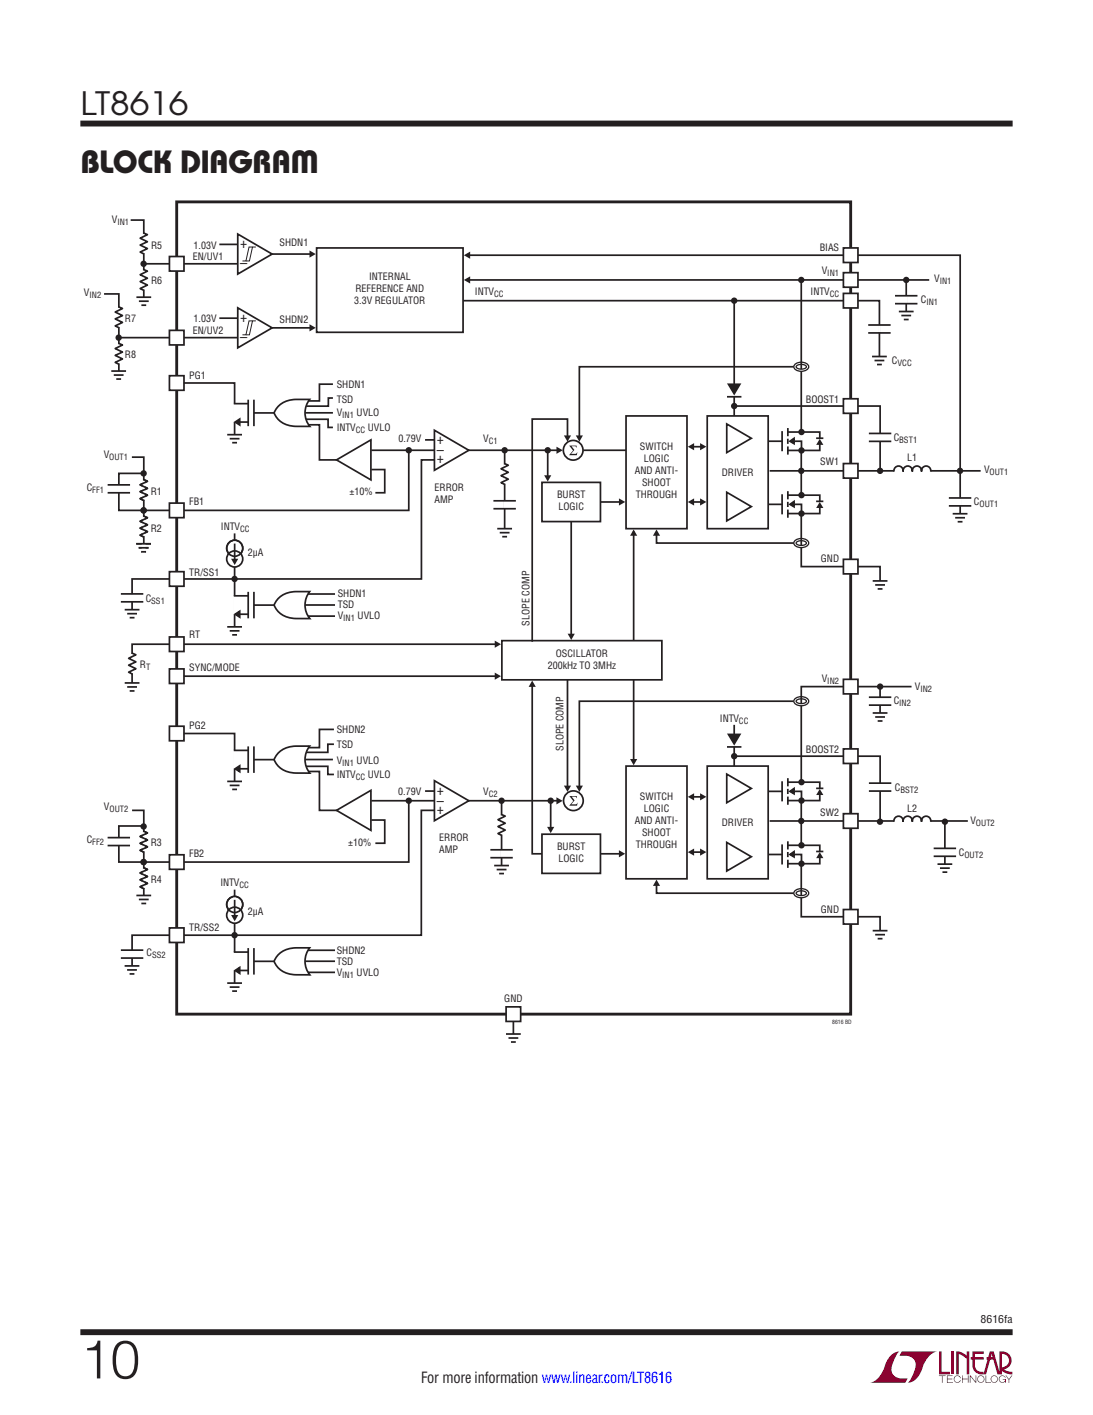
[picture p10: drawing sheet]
<svg xmlns="http://www.w3.org/2000/svg" width="216mm" height="279mm" viewBox="0 0 216 279" stroke-linecap="round" stroke-linejoin="round" font-family="sans-serif">
<g fill="#900126">
<path d="M185.5 266.8h.5v4.1h1.6v.5h-2.1z"/>
<path d="M176.2 267.4l.5-.3 1-.2a5.1 5.1 0 0 0-1.5 4 2.58 2.58 0 0 0 3.1 1.3l-.5 .8h-6.9a4.9 4.9 0 0 0 3-3.8l.4-.7z"/>
<path d="M178.1 266.9h7a4.9 4.9 0 0 0-3.1 3.7 3.2 3.2 0 0 1-2.7 2.4 5.1 5.1 0 0 0 1.5-4.1 2.58 2.58 0 0 0-3.1-1.2z"/>
<path d="M188 266.8h.5v4.6h-.5z"/>
<path d="M188.9 266.8l1 .2 1.1 .7v-.9h.5v4.6h-.5v-3.1l-1.6-.9v4h-.5z"/>
<path d="M185.5 271.6h1.3v.1h-.6v1.3h-.1v-1.3h-.6z"/>
<path d="M187 271.6h1.2v.1h-1v.5h.9v.2h-.9v.5h1v.1h-1.2z"/>
<path d="M190 271.6h.2v.6h1v-.6h.1v1.4h-.1v-.6h-1v.6h-.2z"/>
<path d="M191.6 271.6h.1l1 1.2v-1.2h.1v1.4l-1.1-1.2v1.2h-.1z"/>
<path d="M194.7 271.6h.1v1.3h.9v.1h-1z"/>
<path d="M198.6 271.6h.2l.5 .7 .5-.7h.2l-.6 .8v.6h-.2v-.6z"/>
<path d="M192.1 266.8h2.2v.5h-1.7v.7h1.7v.5h-1.7v1.1a1.32 1.32 0 0 0 1.7 1.3v.5l1.2-4.6h.8l1.1 4.1v-4.1a1.84 1.84 0 0 1 2.4 1.4 1.84 1.84 0 0 1-1.5 2.2l.8 .4 .9 .1v.5l-1.2-.2-1-.6v-.6a1.34 1.34 0 0 0 1.5-1.2 1.34 1.34 0 0 0-1.4-1.5v4.1h-.9l-.8-2.9h-1.3v-.5h1.2l-.2-.7-1.1 4.1a2.06 2.06 0 0 1-2.7-1.3v-1.6h-.4v-.5h.4z"/>
<path d="M193.2 271.8a.72 .72 0 0 1 1.2 .1 .72 .72 0 0 1-.4 1.1 .72 .72 0 0 1-1-.7h.2a.59 .59 0 0 0 .8 .5 .59 .59 0 0 0 .2-.9 .59 .59 0 0 0-1 .2v.2h-.2z"/>
<path d="M195.9 271.8a.72 .72 0 0 1 1.1 .1 .72 .72 0 0 1-.4 1.1 .72 .72 0 0 1-.9-.7h.1a.59 .59 0 0 0 .8 .5 .59 .59 0 0 0 .2-.9 .59 .59 0 0 0-.9 .2l-.1 .2h-.1z"/>
<path d="M197.5 271.8a.72 .72 0 0 1 1.2 .2h-.2a.59 .59 0 0 0-.9-.1 .59 .59 0 0 0 .1 .9 .59 .59 0 0 0 .9-.4h-.5v-.1h.6v.7h-.1v-.3a.73 .73 0 0 1-1.1 .2 .73 .73 0 0 1 0-1.1z"/>
<path d="M188.6 271.8a.71 .71 0 0 1 1.2 .3h-.1a.59 .59 0 0 0-.9-.3 .59 .59 0 0 0-.1 1 .59 .59 0 0 0 1-.3h.1a.73 .73 0 0 1-1.1 .4 .73 .73 0 0 1-.1-1.1z"/>
</g>
<path d="M15.9 24.4h184.1M15.9 263h184.1" fill="none" stroke="#231f20" stroke-width="1.2" stroke-linecap="butt"/>
<path d="M73.3 88.9h37.1M80.7 88.9v11.9h-57.2v-7.3h4.9M46.2 114.3h-20.1v6.1M105.1 135.1v33.5h17.6M180.1 135.6h-21.8v45.4h15.5v2.8M80.7 158.1v12.1h-57.2v-7.1h4.9M145.2 149.3h28.7v12.8M152 162.1h39.2" fill="none" stroke="#231f20" stroke-width=".34"/>
<path d="M34.9 39.9h133.1v160.3h-133.1z" fill="none" stroke="#231f20" stroke-width=".56"/>
<g fill="#231f20">
<circle cx="46.3" cy="114.3" r=".63"/>
<circle cx="28.4" cy="100.8" r=".63"/>
</g>
<g fill="none" stroke="#231f20" stroke-width=".34">
<path d="M25.8 43.5h2.6v15.2M28.4 52.1h18.6M91.5 59.4h82.2v10.9M92.5 55.3h91M92.5 50.4h97.2v51M158.3 55.3v56.6h15.5v2.8M99.7 88.7v15.7M145.2 80.2h28.7v12.8M152 93h41.7M99.1 158.1v12.8M85.8 160h-2.6v24.7h-57.1v6M23.9 187.6h4.4"/>
<path d="M23.9 189.2h4.4M24.6 190.7h2.9M25.1 191.5h1.9M25.6 192.3h1"/>
</g>
<path d="M26.1 190.7v1.8" fill="none" stroke="#fff" stroke-width=".78" stroke-linecap="butt"/>
<path d="M26.1 187.6v1.6" fill="none" stroke="#fff" stroke-width=".56"/>
<circle cx="28.4" cy="52.1" r=".63" fill="#231f20"/>
<path d="M28.4 58.7v1.8M46.3 85.8v1.8M28.4 107.4v1.8M26.1 120.4v1.8M26.1 134.9v1.7M46.3 123.8v1.8M46.3 154.3v1.8" fill="none" stroke="#fff" stroke-width=".78" stroke-linecap="butt"/>
<g fill="none" stroke="#231f20" stroke-width=".34">
<path d="M20.6 58h2.9v15.3M26.9 58.7h3M27.4 59.5h2M23.4 66.7h23.6M27.9 60.3h1M44.9 85.8h2.9M45.4 86.6h1.9M45.9 87.4h.9M26.9 107.4h2.9M27.4 108.2h1.9M27.9 109h.9M24.6 120.4h3"/>
<path d="M24.6 134.9h3M25.1 121.2h2M25.1 135.6h2M25.6 122h1M25.6 136.4h1M44.9 123.8h2.9M45.4 124.6h1.9M45.9 125.4h.9M98.2 127.2h-72.1v7.7M44.9 154.3h2.9M45.4 155.1h1.9M45.9 155.9h.9"/>
</g>
<path d="M55.2 118a4.8 4.8 0 0 1 3.3-1.2h2.7a4.3 4.3 0 0 0 0 5.3 8.8 8.8 0 0 1-5.6-.8 3.9 3.9 0 0 1-1.5-1.8z" fill="#fff"/>
<path d="M55.2 118a4.8 4.8 0 0 1 3.3-1.2h2.7a4.3 4.3 0 0 0 0 5.3 8.8 8.8 0 0 1-5.6-.8 3.9 3.9 0 0 1-1.5-1.8z" fill="none" stroke="#231f20" stroke-width=".34"/>
<path d="M55.2 80.1a4.8 4.8 0 0 1 3.3-1.2h2.7a4.3 4.3 0 0 0 0 5.3 8.8 8.8 0 0 1-5.6-.8 3.9 3.9 0 0 1-1.5-1.9z" fill="#fff"/>
<path d="M55.2 80.1a4.8 4.8 0 0 1 3.3-1.2h2.7a4.3 4.3 0 0 0 0 5.3 8.8 8.8 0 0 1-5.6-.8 3.9 3.9 0 0 1-1.5-1.9z" fill="none" stroke="#231f20" stroke-width=".34"/>
<path d="M33.5 112.9h2.8v2.9h-2.8z" fill="#fff"/>
<path d="M33.5 112.9h2.8v2.9h-2.8z" fill="none" stroke="#231f20" stroke-width=".34"/>
<path d="M33.5 125.8h2.8v2.8h-2.8z" fill="#fff"/>
<path d="M33.5 125.8h2.8v2.8h-2.8z" fill="none" stroke="#231f20" stroke-width=".34"/>
<path d="M33.5 132.1h2.8v2.9h-2.8z" fill="#fff"/>
<path d="M33.5 132.1h2.8v2.9h-2.8z" fill="none" stroke="#231f20" stroke-width=".34"/>
<path d="M33.5 99.3h2.8v2.9h-2.8z" fill="#fff"/>
<path d="M33.5 99.3h2.8v2.9h-2.8z" fill="none" stroke="#231f20" stroke-width=".34"/>
<path d="M33.5 74.2h2.8v2.9h-2.8z" fill="#fff"/>
<path d="M33.5 74.2h2.8v2.9h-2.8z" fill="none" stroke="#231f20" stroke-width=".34"/>
<path d="M33.5 65.2h2.8v2.9h-2.8z" fill="#fff"/>
<path d="M33.5 65.2h2.8v2.9h-2.8z" fill="none" stroke="#231f20" stroke-width=".34"/>
<path d="M33.5 50.6h2.8v2.9h-2.8z" fill="#fff"/>
<path d="M33.5 50.6h2.8v2.9h-2.8z" fill="none" stroke="#231f20" stroke-width=".34"/>
<path d="M166.6 49h2.9v2.8h-2.9z" fill="#fff"/>
<path d="M166.6 49h2.9v2.8h-2.9z" fill="none" stroke="#231f20" stroke-width=".34"/>
<path d="M166.6 53.8h2.9v2.9h-2.9z" fill="#fff"/>
<path d="M166.6 53.8h2.9v2.9h-2.9z" fill="none" stroke="#231f20" stroke-width=".34"/>
<path d="M166.6 57.9h2.9v2.9h-2.9z" fill="#fff"/>
<path d="M166.6 57.9h2.9v2.9h-2.9z" fill="none" stroke="#231f20" stroke-width=".34"/>
<path d="M166.6 78.7h2.9v2.9h-2.9z" fill="#fff"/>
<path d="M166.6 78.7h2.9v2.9h-2.9z" fill="none" stroke="#231f20" stroke-width=".34"/>
<path d="M166.6 91.5h2.9v2.9h-2.9z" fill="#fff"/>
<path d="M166.6 91.5h2.9v2.9h-2.9z" fill="none" stroke="#231f20" stroke-width=".34"/>
<path d="M166.6 110.4h2.9v2.9h-2.9z" fill="#fff"/>
<path d="M166.6 110.4h2.9v2.9h-2.9z" fill="none" stroke="#231f20" stroke-width=".34"/>
<path d="M166.6 134.1h2.9v2.9h-2.9z" fill="#fff"/>
<path d="M166.6 134.1h2.9v2.9h-2.9z" fill="none" stroke="#231f20" stroke-width=".34"/>
<path d="M166.6 160.7h2.9v2.8h-2.9z" fill="#fff"/>
<path d="M166.6 160.7h2.9v2.8h-2.9z" fill="none" stroke="#231f20" stroke-width=".34"/>
<path d="M33.5 143.4h2.8v2.9h-2.8z" fill="#fff"/>
<path d="M33.5 143.4h2.8v2.9h-2.8z" fill="none" stroke="#231f20" stroke-width=".34"/>
<path d="M33.5 168.8h2.8v2.9h-2.8z" fill="#fff"/>
<path d="M33.5 168.8h2.8v2.9h-2.8z" fill="none" stroke="#231f20" stroke-width=".34"/>
<path d="M33.5 183.2h2.8v2.9h-2.8z" fill="#fff"/>
<path d="M33.5 183.2h2.8v2.9h-2.8z" fill="none" stroke="#231f20" stroke-width=".34"/>
<path d="M100 198.8h2.8v2.9h-2.8z" fill="#fff"/>
<path d="M100 198.8h2.8v2.9h-2.8zM99.9 204.2h3M100.4 205h2M100.9 205.8h1" fill="none" stroke="#231f20" stroke-width=".34"/>
<path d="M101.4 204.2v1.8" fill="none" stroke="#fff" stroke-width=".78" stroke-linecap="butt"/>
<path d="M166.6 147.9h2.9v2.9h-2.9z" fill="#fff"/>
<path d="M166.6 147.9h2.9v2.9h-2.9z" fill="none" stroke="#231f20" stroke-width=".34"/>
<path d="M166.6 179.6h2.9v2.9h-2.9z" fill="#fff"/>
<path d="M28.3 53.2l.8 .3-1.4 .7 1.4 .7-1.4 .7 1.4 .7-1.4 .7 .8 .4M28.3 46l.8 .3-1.4 .7 1.4 .7-1.4 .7 1.4 .7-1.4 .7 .8 .4M26.1 90.3h2.3v17.1M28.3 94.7l.8 .3-1.4 .7 1.4 .7-1.4 .7 1.4 .7-1.4 .7 .8 .3M28.3 101.9l.8 .3-1.4 .7 1.4 .7-1.4 .7 1.4 .7-1.4 .7 .8 .4M26 128.9l.8 .4-1.4 .7 1.4 .7-1.4 .6 1.4 .7-1.4 .7 .8 .4M166.6 179.6h2.9v2.9h-2.9z" fill="none" stroke="#231f20" stroke-width=".34"/>
<path d="M28.4 46.2v3.8M28.4 53.4v3.8M28.4 94.8v3.9M28.4 102v3.9M26.1 129.1v3.9" fill="none" stroke="#fff" stroke-width=".56"/>
<g fill="#231f20">
<circle cx="28.4" cy="100.8" r=".63"/>
<circle cx="28.4" cy="93.5" r=".63"/>
</g>
<path d="M28.4 107.4v1.8" fill="none" stroke="#fff" stroke-width=".78" stroke-linecap="butt"/>
<path d="M28.3 94.7l.8 .3-1.4 .7 1.4 .7-1.4 .7 1.4 .7-1.4 .7 .8 .3M26.9 107.4h2.9M27.4 108.2h1.9M27.9 109h.9M28.3 101.9l.8 .3-1.4 .7 1.4 .7-1.4 .7 1.4 .7-1.4 .7 .8 .4" fill="none" stroke="#231f20" stroke-width=".34"/>
<path d="M28.4 94.8v3.9M28.4 102v3.9" fill="none" stroke="#fff" stroke-width=".56"/>
<circle cx="28.4" cy="170.2" r=".63" fill="#231f20"/>
<path d="M28.4 176.8v1.8" fill="none" stroke="#fff" stroke-width=".78" stroke-linecap="butt"/>
<path d="M26.1 160h2.3v16.8M26.9 176.8h3M27.4 177.6h2M27.9 178.4h1M28.3 171.3l.8 .4-1.4 .7 1.4 .7-1.4 .6 1.4 .7-1.4 .7 .8 .4M28.3 164.1l.8 .4-1.4 .7 1.4 .7-1.4 .6 1.4 .7-1.4 .7 .8 .4" fill="none" stroke="#231f20" stroke-width=".34"/>
<path d="M28.4 164.3v3.8M28.4 171.5v3.8" fill="none" stroke="#fff" stroke-width=".56"/>
<g fill="#231f20">
<circle cx="28.4" cy="170.2" r=".63"/>
<circle cx="28.4" cy="163.2" r=".63"/>
</g>
<path d="M23.5 60.7v3.9M23.5 67.9v3.9M99.7 91.7v3.8M28.4 164.3v3.8M28.4 171.5v3.8M99.1 161v3.8" fill="none" stroke="#fff" stroke-width=".56"/>
<path d="M23.4 67.8l.8 .3-1.4 .7 1.4 .7-1.4 .7 1.4 .7-1.4 .7 .7 .3M23.4 60.6l.8 .3-1.4 .7 1.4 .7-1.4 .7 1.4 .7-1.4 .7 .7 .3M99.6 91.5l.8 .4-1.4 .7 1.4 .7-1.4 .6 1.4 .7-1.4 .7 .8 .4M28.3 171.3l.8 .4-1.4 .7 1.4 .7-1.4 .6 1.4 .7-1.4 .7 .8 .4M28.3 164.1l.8 .4-1.4 .7 1.4 .7-1.4 .6 1.4 .7-1.4 .7 .8 .4M99 160.8l.8 .3-1.4 .8 1.4 .6-1.4 .7 1.4 .7-1.4 .7 .7 .4" fill="none" stroke="#231f20" stroke-width=".34"/>
<circle cx="23.4" cy="66.7" r=".63" fill="#231f20"/>
<path d="M23.4 73.3v1.8" fill="none" stroke="#fff" stroke-width=".78" stroke-linecap="butt"/>
<path d="M22 73.3h2.9M22.5 74.1h1.9M23 74.8h.9M23.9 117.3h4.4M23.9 118.8h4.4" fill="none" stroke="#231f20" stroke-width=".34"/>
<path d="M26.1 117.3v1.5" fill="none" stroke="#fff" stroke-width=".56"/>
<path d="M47 46.2l6.8 4-6.8 3.9z" fill="#fff"/>
<path d="M47 46.2l6.8 4-6.8 3.9z" fill="none" stroke="#231f20" stroke-width=".34"/>
<path d="M47 60.8l6.8 3.9-6.8 4z" fill="#fff"/>
<path d="M47 60.8l6.8 3.9-6.8 4z" fill="none" stroke="#231f20" stroke-width=".34"/>
<path d="M66.5 90.8l6.8-3.9v7.9z" fill="#fff"/>
<path d="M66.5 90.8l6.8-3.9v7.9z" fill="none" stroke="#231f20" stroke-width=".34"/>
<path d="M85.8 85l6.8 3.9-6.8 4z" fill="#fff"/>
<path d="M43.3 48.3h3.7M53.6 50.2h7.9M43.3 62.8h3.7M85.8 85l6.8 3.9-6.8 4z" fill="none" stroke="#231f20" stroke-width=".34"/>
<g fill="#231f20">
<path d="M61.1 49.5l1.3 .7-1.3 .7z"/>
<path d="M61.1 64l1.3 .7-1.3 .7z"/>
<path d="M91.6 55.3l1.3-.7v1.4z"/>
<path d="M91.6 50.4l1.3-.7v1.4z"/>
</g>
<path d="M53.6 64.7h7.9" fill="none" stroke="#231f20" stroke-width=".34"/>
<g fill="#231f20">
<circle cx="80.7" cy="88.9" r=".63"/>
<circle cx="80.7" cy="158.1" r=".63"/>
<circle cx="99.1" cy="158.1" r=".63"/>
<circle cx="108.8" cy="158.1" r=".63"/>
<circle cx="99.7" cy="88.9" r=".63"/>
<circle cx="108.2" cy="88.9" r=".63"/>
</g>
<path d="M62.5 49h29v16.6h-29z" fill="#fff"/>
<path d="M62.5 49h29v16.6h-29z" fill="none" stroke="#231f20" stroke-width=".34"/>
<g fill="#231f20">
<circle cx="145" cy="59.4" r=".63"/>
<circle cx="158.3" cy="55.3" r=".63"/>
<circle cx="179" cy="55.3" r=".63"/>
<circle cx="189.6" cy="93" r=".63"/>
<circle cx="173.8" cy="93" r=".63"/>
<circle cx="158.3" cy="93" r=".63"/>
</g>
<path d="M173.7 70.4v1.8M179 61.5v1.8M99.7 104.4v1.8M173.8 114.7v1.8M189.7 101.5v1.7" fill="none" stroke="#fff" stroke-width=".78" stroke-linecap="butt"/>
<g fill="none" stroke="#231f20" stroke-width=".34">
<path d="M176.8 58.4h4.4M176.8 60h4.4M179 55.4v6.1M171.5 64.2h4.4M171.5 65.7h4.4M172.3 70.4h2.9M172.7 71.2h2M173.2 72h1M177.5 61.5h3M178 62.3h2M178.5 63.1h1M97.5 98.9h4.4"/>
<path d="M171.6 85.6h4.5M171.6 87.1h4.5M176.6 93.1a.93 .93 0 0 1 .9-1.1 .93 .93 0 0 1 .9 1.1 .92 .92 0 0 1 .9-1.1 .92 .92 0 0 1 .9 1.1 .92 .92 0 0 1 .9-1.1 .92 .92 0 0 1 .9 1.1 .93 .93 0 0 1 .9-1.1 .93 .93 0 0 1 1 1.1M187.4 98.3h4.5M187.4 99.9h4.5M97.5 100.5h4.4M98.2 104.4h2.9M98.7 105.2h2M99.2 106h1M172.4 114.7h2.9M172.9 115.5h1.9M173.4 116.3h.9"/>
<path d="M188.2 101.4h2.9M188.7 102.2h1.9M189.2 103h.9M176.6 162.2a.93 .93 0 0 1 .9-1 .93 .93 0 0 1 .9 1 .92 .92 0 0 1 .9-1 .92 .92 0 0 1 .9 1 .92 .92 0 0 1 .9-1 .92 .92 0 0 1 .9 1 .93 .93 0 0 1 .9-1 .93 .93 0 0 1 1 1"/>
</g>
<path d="M179 58.4v1.6M173.7 64.2v1.5M99.7 98.9v1.5M173.9 85.6v1.5M176.6 93h7.2M189.7 98.4v1.5M176.6 162.1h7.2" fill="none" stroke="#fff" stroke-width=".56"/>
<circle cx="145" cy="80.2" r=".63" fill="#231f20"/>
<path d="M139.7 82.1h12v22.3h-12z" fill="#fff"/>
<path d="M139.7 82.1h12v22.3h-12z" fill="none" stroke="#231f20" stroke-width=".34"/>
<path d="M143.6 83.7l4.8 2.8-4.8 2.9z" fill="#fff"/>
<path d="M143.6 83.7l4.8 2.8-4.8 2.9z" fill="none" stroke="#231f20" stroke-width=".34"/>
<path d="M143.6 97.2l4.8 2.8-4.8 2.9z" fill="#fff"/>
<path d="M143.6 97.2l4.8 2.8-4.8 2.9z" fill="none" stroke="#231f20" stroke-width=".34"/>
<path d="M123.7 82.1h12v22.3h-12z" fill="#fff"/>
<path d="M123.7 82.1h12v22.3h-12z" fill="none" stroke="#231f20" stroke-width=".34"/>
<path d="M107.1 95.2h11.5v7.8h-11.5z" fill="#fff"/>
<path d="M107.1 95.2h11.5v7.8h-11.5zM108.2 88.9v5.3M112.8 103v22.8M125.2 104.9v45.1" fill="none" stroke="#231f20" stroke-width=".34"/>
<path d="M55.2 148.5a4.8 4.8 0 0 1 3.3-1.2h2.7a4.3 4.3 0 0 0 0 5.4 8.8 8.8 0 0 1-5.6-.9 3.9 3.9 0 0 1-1.5-1.8z" fill="#fff"/>
<path d="M55.2 148.5a4.8 4.8 0 0 1 3.3-1.2h2.7a4.3 4.3 0 0 0 0 5.4 8.8 8.8 0 0 1-5.6-.9 3.9 3.9 0 0 1-1.5-1.8zM60.3 150h5.5M60.5 151.3h4.3v1.6h1.2M61 152.3h2.1v7.7h3.6M66 144h-2.9v3.6h-2.1M66 147h-1.2v1.6h-4.3M73.3 158.1h37" fill="none" stroke="#231f20" stroke-width=".34"/>
<path d="M66.5 160l6.8-3.9v7.9z" fill="#fff"/>
<path d="M66.5 160l6.8-3.9v7.9zM73.3 161.9h2.7v4.6h-1.9" fill="none" stroke="#231f20" stroke-width=".34"/>
<path d="M85.8 154.2l6.8 3.9-6.8 4z" fill="#fff"/>
<path d="M84 156.2h1.8M85.8 154.2l6.8 3.9-6.8 4zM96.9 167.8h4.4M96.9 169.4h4.4M97.6 170.9h2.9M98.1 171.7h1.9M98.6 172.5h1" fill="none" stroke="#231f20" stroke-width=".34"/>
<path d="M99.1 170.9v1.8" fill="none" stroke="#fff" stroke-width=".78" stroke-linecap="butt"/>
<path d="M99.1 167.8v1.6" fill="none" stroke="#fff" stroke-width=".56"/>
<circle cx="173.9" cy="135.6" r=".63" fill="#231f20"/>
<path d="M171.6 137.7h4.5M171.6 139.2h4.5M173.8 135.6v5.2M172.4 140.8h2.9M172.9 141.6h1.9M173.4 142.4h.9" fill="none" stroke="#231f20" stroke-width=".34"/>
<path d="M173.8 140.8v1.8" fill="none" stroke="#fff" stroke-width=".78" stroke-linecap="butt"/>
<path d="M173.9 137.7v1.5" fill="none" stroke="#fff" stroke-width=".56"/>
<g fill="#231f20">
<circle cx="186.6" cy="162.2" r=".63"/>
<circle cx="173.8" cy="162.2" r=".63"/>
</g>
<path d="M36.3 133.5h61.9M171.6 154.6h4.5M171.6 156.2h4.5M184.4 167.5h4.5M184.4 169.1h4.5M185.2 170.6h2.9M185.7 171.4h1.9M186.2 172.2h.9M186.6 162.2v8.4M172.4 183.8h2.9M172.9 184.6h1.9M173.4 185.3h.9" fill="none" stroke="#231f20" stroke-width=".34"/>
<path d="M186.6 170.6v1.8M173.8 183.8v1.8" fill="none" stroke="#fff" stroke-width=".78" stroke-linecap="butt"/>
<path d="M173.9 154.7v1.5M186.6 167.5v1.6" fill="none" stroke="#fff" stroke-width=".56"/>
<path d="M99.1 126.5h31.6v7.7h-31.6z" fill="#fff"/>
<path d="M99.1 126.5h31.6v7.7h-31.6z" fill="none" stroke="#231f20" stroke-width=".34"/>
<path d="M107.1 164.7h11.5v7.8h-11.5z" fill="#fff"/>
<g fill="none" stroke="#231f20" stroke-width=".34">
<path d="M36.3 75.6h10v10.2M65.8 75.9h-2.7v3.3h-2.1M50.2 81.5h3.9M60.3 81.5h5.5M60.4 82.8h4.4v1.6h1M61 83.9h2.1v6.9h3.6M73.3 92.7h2.7v4.6h-1.9M151.7 99.6h2.9M154.5 97.6v4M155.6 99.1v1M155.6 97v1.6M155.6 97.8h2.9"/>
<path d="M156.4 99.6h1.9v1.8M46.3 105.3v18.5M50.2 119.5h3.9M60.3 119.5h5.9M60.8 117.3h5.4M155.6 100.6v1.6M155.6 101.4h2.9M60.8 121.7h5.4M36.3 144.8h10v9.5M50.2 150h3.9M107.1 164.7h11.5v7.8h-11.5z"/>
</g>
<path d="M49.9 48.8h-.7l-.6 2.7h-.7M50.5 48.8h-.6l-.6 2.7h-.7M49.9 63.4h-.7l-.6 2.7h-.7M50.5 63.4h-.6l-.6 2.7h-.7" fill="none" stroke="#231f20" stroke-width=".2"/>
<path d="M158.3 97.8v3.6" fill="none" stroke="#fff" stroke-width=".56"/>
<path d="M156.1 99.6l.7-.5v.9z" fill="#231f20"/>
<path d="M156.1 99.6l.7-.5v.9z" fill="none" stroke="#231f20" stroke-width=".39"/>
<path d="M158.3 97.8h3.6v3.6h-3.4" fill="none" stroke="#231f20" stroke-width=".34"/>
<path d="M161.9 99v1" fill="none" stroke="#fff" stroke-width=".56"/>
<path d="M161.9 99.1l.7 1.2h-1.4z" fill="#231f20"/>
<path d="M161.2 99h1.4" fill="none" stroke="#231f20" stroke-width=".34"/>
<g fill="#231f20">
<circle cx="158.3" cy="101.4" r=".63"/>
<circle cx="158.3" cy="97.8" r=".63"/>
</g>
<path d="M151.7 87.1h2.9M154.5 85.1v4M155.6 86.6v1M155.6 84.5v1.6M155.6 88.2v1.6M155.6 85.3h2.9M155.6 88.9h2.9M156.4 87.1h1.9v1.8" fill="none" stroke="#231f20" stroke-width=".34"/>
<path d="M158.3 85.3v3.6" fill="none" stroke="#fff" stroke-width=".56"/>
<path d="M156.1 87.1l.7-.5v1z" fill="#231f20"/>
<path d="M156.1 87.1l.7-.5v1z" fill="none" stroke="#231f20" stroke-width=".39"/>
<path d="M158.3 85.3h3.6v3.6h-3.4" fill="none" stroke="#231f20" stroke-width=".34"/>
<path d="M161.9 86.5v1" fill="none" stroke="#fff" stroke-width=".56"/>
<path d="M161.9 86.7l.7 1.1h-1.4z" fill="#231f20"/>
<path d="M161.2 86.5h1.4" fill="none" stroke="#231f20" stroke-width=".34"/>
<g fill="#231f20">
<circle cx="158.3" cy="88.9" r=".63"/>
<circle cx="158.3" cy="85.3" r=".63"/>
</g>
<path d="M145 59.4v22.7M156.8 72.4h-42.4v14.2M129.7 105.4v1.8h27.1" fill="none" stroke="#231f20" stroke-width=".34"/>
<g fill="#231f20">
<path d="M129.7 104.5l.7 1.3h-1.4z"/>
<path d="M138.3 87.5l1.2 .7-1.2 .7z"/>
<path d="M135.9 88.2l1.2-.7v1.4z"/>
</g>
<path d="M111.3 88.5h3.9M113.2 86.5v3.9" fill="none" stroke="#fff" stroke-width=".56"/>
<circle cx="113.2" cy="88.9" r="1.94" fill="none" stroke="#231f20" stroke-width=".34"/>
<path d="M112.4 88h1.5v.4l-.2-.2-.8-.1 .6 .7-.7 .8h1l.2-.3-.1 .6h-1.5l.8-.9z" fill="#231f20"/>
<g fill="none" stroke="#231f20" stroke-width=".34">
<path d="M115.2 88.9h8.5"/>
<circle cx="113.3" cy="158.1" r="1.94"/>
</g>
<path d="M112.5 157.2h1.4l.1 .4-.2-.2-.9-.1 .6 .7-.7 .8h1l.3-.3-.1 .6h-1.6l.8-.9z" fill="#231f20"/>
<path d="M136.7 88.2h1.9" fill="none" stroke="#231f20" stroke-width=".34"/>
<g fill="#231f20">
<path d="M138.3 98.4l1.2 .7-1.2 .7z"/>
<path d="M135.9 99.1l1.2-.7v1.4z"/>
</g>
<path d="M136.7 99.1h1.9" fill="none" stroke="#231f20" stroke-width=".34"/>
<g fill="#231f20">
<path d="M122.3 98.4l1.2 .7-1.2 .7z"/>
<path d="M109.9 88.2l1.3 .7-1.3 .7z"/>
<path d="M113.7 86h1.4l-.7 1.2z"/>
<path d="M111.4 86h1.4l-.7 1.2z"/>
<path d="M107.5 93.8h1.4l-.7 1.3z"/>
</g>
<path d="M118.6 99.1h4" fill="none" stroke="#231f20" stroke-width=".34"/>
<g fill="#231f20">
<path d="M112.1 125.1h1.4l-.7 1.3z"/>
<path d="M97.7 126.5l1.3 .7-1.3 .7z"/>
<path d="M97.7 132.8l1.3 .7-1.3 .7z"/>
<path d="M125.2 104.5l.7 1.3h-1.4z"/>
<path d="M122.3 167.9l1.2 .7-1.2 .7z"/>
<path d="M124.5 149.9h1.4l-.7 1.2z"/>
<path d="M113.7 155.1h1.4l-.7 1.3z"/>
<path d="M105.1 134.4l.7 1.2h-1.4z"/>
</g>
<path d="M65.8 78.6h-.9v1.6h-4.4M21.3 95.7h4.4M21.3 97.3h4.4M84 86.9h1.8M112.1 86.3v-3.6h-7v44M46.2 117.7h2.8M49 116.9v5.2M50.2 116.9v5.2M47 121.3h2M21.3 165.4h4.4M21.3 167h4.4" fill="none" stroke="#231f20" stroke-width=".34"/>
<path d="M23.5 95.8v1.5M46.3 117.6v3.7M23.5 165.4v1.6" fill="none" stroke="#fff" stroke-width=".56"/>
<path d="M46.5 121.3l.8-.6v1.1z" fill="#231f20"/>
<path d="M46.5 121.3l.8-.6v1.1z" fill="none" stroke="#231f20" stroke-width=".39"/>
<path d="M46.2 148.2h2.8M47 151.8h2M49 147.4v5.2M50.2 147.4v5.2" fill="none" stroke="#231f20" stroke-width=".34"/>
<path d="M46.3 148.2v3.6" fill="none" stroke="#fff" stroke-width=".56"/>
<path d="M46.5 151.8l.8-.6v1.1z" fill="#231f20"/>
<path d="M46.5 151.8l.8-.6v1.1z" fill="none" stroke="#231f20" stroke-width=".39"/>
<path d="M46.2 79.7h2.8M49 78.9v5.2M50.2 78.9v5.2M47 83.3h2" fill="none" stroke="#231f20" stroke-width=".34"/>
<path d="M46.3 79.7v3.6" fill="none" stroke="#fff" stroke-width=".56"/>
<path d="M46.5 83.3l.8-.5v1.1z" fill="#231f20"/>
<path d="M46.5 83.3l.8-.5v1.1z" fill="none" stroke="#231f20" stroke-width=".39"/>
<circle cx="46.3" cy="184.7" r=".63" fill="#231f20"/>
<path d="M46.3 194.1v1.8" fill="none" stroke="#fff" stroke-width=".78" stroke-linecap="butt"/>
<path d="M44.9 194.1h2.9M45.4 194.9h1.9M45.9 195.7h.9" fill="none" stroke="#231f20" stroke-width=".34"/>
<path d="M55.2 188.3a4.8 4.8 0 0 1 3.3-1.1h2.7a4.3 4.3 0 0 0 0 5.3 8.8 8.8 0 0 1-5.6-.8 3.9 3.9 0 0 1-1.5-1.9z" fill="#fff"/>
<path d="M46.3 175.7v18.4M46.2 188h2.8M47 191.6h2M49 187.2v5.2M50.2 187.2v5.2M50.2 189.8h3.9M55.2 188.3a4.8 4.8 0 0 1 3.3-1.1h2.7a4.3 4.3 0 0 0 0 5.3 8.8 8.8 0 0 1-5.6-.8 3.9 3.9 0 0 1-1.5-1.9zM60.3 189.8h5.9M60.8 187.6h5.4M60.8 192h5.4" fill="none" stroke="#231f20" stroke-width=".34"/>
<path d="M46.3 188v3.6" fill="none" stroke="#fff" stroke-width=".56"/>
<path d="M46.5 191.6l.8-.5v1.1z" fill="#231f20"/>
<path d="M46.5 191.6l.8-.5v1.1z" fill="none" stroke="#231f20" stroke-width=".39"/>
<circle cx="46.4" cy="178.6" r="1.59" fill="#fff"/>
<circle cx="46.4" cy="178.6" r="1.59" fill="none" stroke="#231f20" stroke-width=".31"/>
<path d="M46.3 177v5.3" fill="none" stroke="#fff" stroke-width=".56"/>
<circle cx="46.4" cy="180.7" r="1.59" fill="#fff"/>
<g fill="none" stroke="#231f20" stroke-width=".34">
<circle cx="46.4" cy="178.6" r="1.59"/>
<circle cx="46.4" cy="180.7" r="1.59"/>
</g>
<path d="M45.6 180.7h1.5l-.7 1.2z" fill="#231f20"/>
<path d="M85.8 90.8h-2.6v23.5h-36.9M46.4 177.7v3.3M101.4 201.7v2.5" fill="none" stroke="#231f20" stroke-width=".34"/>
<circle cx="46.4" cy="108.3" r="1.59" fill="#fff"/>
<circle cx="46.4" cy="108.3" r="1.59" fill="none" stroke="#231f20" stroke-width=".31"/>
<path d="M46.3 106.7v5.3" fill="none" stroke="#fff" stroke-width=".56"/>
<circle cx="46.4" cy="110.4" r="1.59" fill="#fff"/>
<g fill="none" stroke="#231f20" stroke-width=".34">
<circle cx="46.4" cy="110.4" r="1.59"/>
<circle cx="46.4" cy="108.3" r="1.59"/>
</g>
<path d="M45.6 110.3h1.5l-.7 1.3z" fill="#231f20"/>
<path d="M46.4 107.3v3.3" fill="none" stroke="#231f20" stroke-width=".34"/>
<path d="M145 76.4v1.9" fill="none" stroke="#fff" stroke-width=".56"/>
<path d="M143.6 75.7h2.8l-1.4 2.4z" fill="#231f20"/>
<path d="M146.5 78.3h-2.9" fill="none" stroke="#231f20" stroke-width=".34"/>
<g fill="#231f20">
<circle cx="158.3" cy="162.1" r=".63"/>
<circle cx="145" cy="149.3" r=".63"/>
</g>
<path d="M139.7 151.3h12v22.2h-12z" fill="#fff"/>
<path d="M139.7 151.3h12v22.2h-12z" fill="none" stroke="#231f20" stroke-width=".34"/>
<path d="M143.6 152.9l4.8 2.8-4.8 2.8z" fill="#fff"/>
<path d="M143.6 152.9l4.8 2.8-4.8 2.8z" fill="none" stroke="#231f20" stroke-width=".34"/>
<path d="M143.6 166.3l4.8 2.9-4.8 2.8z" fill="#fff"/>
<path d="M143.6 166.3l4.8 2.9-4.8 2.8z" fill="none" stroke="#231f20" stroke-width=".34"/>
<path d="M123.7 151.3h12v22.2h-12z" fill="#fff"/>
<path d="M123.7 151.3h12v22.2h-12zM151.7 168.7h2.9M154.5 166.7v4M155.6 168.2v1M155.6 166.1v1.6M155.6 169.8v1.6M155.6 166.9h2.9M155.6 170.5h2.9M156.4 168.7h1.9v1.8" fill="none" stroke="#231f20" stroke-width=".34"/>
<path d="M158.3 166.9v3.6" fill="none" stroke="#fff" stroke-width=".56"/>
<path d="M156.1 168.7l.7-.5v1z" fill="#231f20"/>
<path d="M156.1 168.7l.7-.5v1z" fill="none" stroke="#231f20" stroke-width=".39"/>
<path d="M158.3 166.9h3.6v3.6h-3.4" fill="none" stroke="#231f20" stroke-width=".34"/>
<path d="M161.9 168.1v1" fill="none" stroke="#fff" stroke-width=".56"/>
<path d="M161.9 168.3l.7 1.1h-1.4z" fill="#231f20"/>
<path d="M161.2 168.1h1.4" fill="none" stroke="#231f20" stroke-width=".34"/>
<g fill="#231f20">
<circle cx="158.3" cy="170.5" r=".63"/>
<circle cx="158.3" cy="166.9" r=".63"/>
</g>
<path d="M151.7 156.3h2.9M154.5 154.3v3.9M155.6 155.8v1M155.6 153.7v1.6M155.6 157.3v1.6M155.6 154.4h2.9M155.6 158.1h2.9M156.4 156.3h1.9v1.8" fill="none" stroke="#231f20" stroke-width=".34"/>
<path d="M158.3 154.4v3.7" fill="none" stroke="#fff" stroke-width=".56"/>
<path d="M156.1 156.3l.7-.6v1z" fill="#231f20"/>
<path d="M156.1 156.3l.7-.6v1z" fill="none" stroke="#231f20" stroke-width=".39"/>
<path d="M158.3 154.4h3.6v3.7h-3.4" fill="none" stroke="#231f20" stroke-width=".34"/>
<path d="M161.9 155.7v.9" fill="none" stroke="#fff" stroke-width=".56"/>
<path d="M161.9 155.8l.7 1.2h-1.4z" fill="#231f20"/>
<path d="M161.2 155.7h1.4" fill="none" stroke="#231f20" stroke-width=".34"/>
<g fill="#231f20">
<circle cx="158.3" cy="158.1" r=".63"/>
<circle cx="158.3" cy="154.4" r=".63"/>
</g>
<path d="M145 143.1v8.2M129.7 174.6v1.8h27.1" fill="none" stroke="#231f20" stroke-width=".34"/>
<g fill="#231f20">
<path d="M129.7 173.7l.7 1.2h-1.4z"/>
<path d="M138.3 156.6l1.2 .7-1.2 .7z"/>
<path d="M135.9 157.3l1.2-.7v1.4z"/>
</g>
<path d="M136.7 157.3h1.9" fill="none" stroke="#231f20" stroke-width=".34"/>
<g fill="#231f20">
<path d="M138.3 167.5l1.2 .8-1.2 .7z"/>
<path d="M135.9 168.3l1.2-.8v1.5z"/>
</g>
<path d="M136.7 168.3h1.9" fill="none" stroke="#231f20" stroke-width=".34"/>
<path d="M145 145.6v1.9" fill="none" stroke="#fff" stroke-width=".56"/>
<path d="M143.6 144.8h2.8l-1.4 2.4z" fill="#231f20"/>
<path d="M146.5 147.5h-2.9" fill="none" stroke="#231f20" stroke-width=".34"/>
<g fill="#231f20">
<path d="M109.9 157.4l1.3 .7-1.3 .7z"/>
<path d="M108.1 163.3h1.4l-.7 1.2z"/>
</g>
<path d="M156.8 138.5h-42.4v16.8M108.8 158.3v5.3" fill="none" stroke="#231f20" stroke-width=".34"/>
<path d="M111.4 155.1h1.4l-.7 1.3z" fill="#231f20"/>
<path d="M112.1 134.2v21.1" fill="none" stroke="#231f20" stroke-width=".34"/>
<path d="M158.3 72.9v.4M158.3 107.7v.4M158.3 138.9v.5M158.3 176.8v.5" fill="none" stroke="#fff" stroke-width=".85" stroke-linecap="butt"/>
<path d="M157.1 71.9a1.74 1.74 0 0 1 2.6 .5 1.66 1.66 0 0 1-2.9 0zM157.3 72.2a1.47 1.47 0 0 1 2 .2 1.33 1.33 0 0 1-2 0zM157.1 106.7a1.74 1.74 0 0 1 2.6 .5 1.66 1.66 0 0 1-2.9 0zM157.3 107.1a1.47 1.47 0 0 1 2 .1 1.33 1.33 0 0 1-2 0zM157.1 137.9a1.74 1.74 0 0 1 2.6 .6 1.66 1.66 0 0 1-2.9 0zM157.3 138.3a1.47 1.47 0 0 1 2 .2 1.33 1.33 0 0 1-2 0zM157.1 175.8a1.74 1.74 0 0 1 2.6 .6 1.66 1.66 0 0 1-2.9 0zM157.3 176.2a1.47 1.47 0 0 1 2 .2 1.33 1.33 0 0 1-2 0z" fill="none" stroke="#231f20" stroke-width=".25"/>
<text font-size="10.6" fill="#231f20" x="15.9" y="272.2">10</text>
<g font-size="6.3" fill="#231f20">
<text x="15.9" y="22.8">LT8616</text>
<text x="15.9" y="34.1">BLOCK DIAGRAM</text>
</g>
<text font-size="3" fill="#231f20" x="83.2" y="273.1">For more information www.linear.com/LT8616</text>
<g font-size="2.8" fill="#231f20">
<text x="47.4" y="49">+</text>
<text x="47.4" y="52.9">–</text>
<text x="47.4" y="63.5">+</text>
<text x="47.4" y="67.5">–</text>
<text x="86.3" y="87.7">+</text>
<text x="86.3" y="89.9">–</text>
<text x="86.3" y="91.5">+</text>
<text x="86.3" y="156.9">+</text>
<text x="86.3" y="160.7">+</text>
<text x="86.3" y="159.1">–</text>
</g>
<text font-size="2.1" fill="#231f20" x="193.7" y="261.2">8616fa</text>
<g font-size="2" fill="#231f20">
<text x="22.1" y="43.9">V</text>
<text x="29.9" y="49.1">R5</text>
<text x="38.1" y="51.4">EN/UV1</text>
<text x="38.2" y="49.1">1.03V</text>
<text x="55.2" y="48.6">SHDN1</text>
<text x="161.9" y="49.6">BIAS</text>
<text x="16.6" y="58.4">V</text>
<text x="29.9" y="56.2">R6</text>
<text x="70" y="59.9">3.3V REGULATOR</text>
<text x="70.2" y="57.6">REFERENCE AND</text>
<text x="72.9" y="55.2">INTERNAL</text>
<text x="93.8" y="58.3">INTV</text>
<text x="160.1" y="58.3">INTV</text>
<text x="162.3" y="54.1">V</text>
<text x="181.9" y="59.8">C</text>
<text x="184.5" y="55.7">V</text>
<text x="24.7" y="63.5">R7</text>
<text x="38.1" y="65.9">EN/UV2</text>
<text x="38.2" y="63.6">1.03V</text>
<text x="55.2" y="63.8">SHDN2</text>
<text x="24.7" y="70.6">R8</text>
<text x="176.2" y="71.9">C</text>
<text x="37.4" y="74.9">PG1</text>
<text x="66.5" y="76.6">SHDN1</text>
<text x="66.5" y="82.1">V</text>
<text x="66.5" y="79.5">TSD</text>
<text x="70.4" y="82.1">UVLO</text>
<text x="159.2" y="79.5">BOOST1</text>
<text x="66.5" y="85.1">INTV</text>
<text x="72.6" y="85.1">UVLO</text>
<text x="78.7" y="87.4">0.79V</text>
<text x="95.5" y="87.3">V</text>
<text x="126.4" y="88.8">SWITCH</text>
<text x="176.5" y="87">C</text>
<text x="20.5" y="90.4">V</text>
<text x="125.4" y="93.6">AND ANTI-</text>
<text x="126.8" y="96">SHOOT</text>
<text x="127.2" y="91.2">LOGIC</text>
<text x="142.6" y="94.1">DRIVER</text>
<text x="162" y="91.8">SW1</text>
<text x="179.2" y="91">L1</text>
<text x="194.4" y="93.5">V</text>
<text x="17.1" y="96.9">C</text>
<text x="29.8" y="97.8">R1</text>
<text x="37.4" y="99.6">FB1</text>
<text x="69.1" y="97.8">±10%</text>
<text x="85.8" y="96.9">ERROR</text>
<text x="85.8" y="99.2">AMP</text>
<text x="110" y="98.4">BURST</text>
<text x="110.3" y="100.8">LOGIC</text>
<text x="125.6" y="98.3">THROUGH</text>
<text x="192.4" y="99.7">C</text>
<text x="29.8" y="105">R2</text>
<text x="43.6" y="104.7">INTV</text>
<text x="37.4" y="113.7">TR/SS1</text>
<text x="48.9" y="109.7">2µA</text>
<text x="162.1" y="110.9">GND</text>
<text x="28.8" y="118.8">C</text>
<text x="66.7" y="117.9">SHDN1</text>
<text x="66.7" y="122.3">V</text>
<text x="66.7" y="120">TSD</text>
<text x="70.6" y="122.3">UVLO</text>
<text x="104.6" y="123.5" transform="rotate(-90 104.6 123.5)">SLOPE COMP</text>
<text x="27.6" y="131.9">R</text>
<text x="37.4" y="126.1">RT</text>
<text x="109.8" y="129.7">OSCILLATOR</text>
<text x="37.4" y="132.6">SYNC/MODE</text>
<text x="108.2" y="132">200kHz TO 3MHz</text>
<text x="162.3" y="134.8">V</text>
<text x="180.7" y="136.2">V</text>
<text x="142.2" y="142.6">INTV</text>
<text x="176.5" y="139.1">C</text>
<text x="37.4" y="144">PG2</text>
<text x="66.5" y="144.8">SHDN2</text>
<text x="66.5" y="147.8">TSD</text>
<text x="111.3" y="148.3" transform="rotate(-90 111.3 148.3)">SLOPE COMP</text>
<text x="159.2" y="148.6">BOOST2</text>
<text x="66.5" y="150.8">V</text>
<text x="66.5" y="153.6">INTV</text>
<text x="70.4" y="150.8">UVLO</text>
<text x="72.6" y="153.6">UVLO</text>
<text x="20.5" y="160">V</text>
<text x="78.7" y="156.9">0.79V</text>
<text x="95.5" y="156.9">V</text>
<text x="126.4" y="158">SWITCH</text>
<text x="127.2" y="160.4">LOGIC</text>
<text x="162" y="161.2">SW2</text>
<text x="176.8" y="156.2">C</text>
<text x="179.2" y="160.3">L2</text>
<text x="17.1" y="166.5">C</text>
<text x="29.8" y="167.1">R3</text>
<text x="68.8" y="167.1">±10%</text>
<text x="86.8" y="166.1">ERROR</text>
<text x="110" y="167.9">BURST</text>
<text x="125.4" y="162.7">AND ANTI-</text>
<text x="125.6" y="167.5">THROUGH</text>
<text x="126.8" y="165.1">SHOOT</text>
<text x="142.6" y="163.2">DRIVER</text>
<text x="191.7" y="162.6">V</text>
<text x="37.4" y="169.3">FB2</text>
<text x="86.8" y="168.5">AMP</text>
<text x="110.3" y="170.3">LOGIC</text>
<text x="189.4" y="169">C</text>
<text x="29.8" y="174.3">R4</text>
<text x="43.5" y="175">INTV</text>
<text x="37.4" y="183.9">TR/SS2</text>
<text x="48.9" y="180.7">2µA</text>
<text x="162.1" y="180.3">GND</text>
<text x="29" y="188.8">C</text>
<text x="66.5" y="188.4">SHDN2</text>
<text x="66.5" y="190.5">TSD</text>
<text x="66.5" y="192.6">V</text>
<text x="70.4" y="192.6">UVLO</text>
<text x="99.6" y="197.9">GND</text>
</g>
<g font-size="1.7" fill="#231f20">
<text x="23.2" y="44.3">IN1</text>
<text x="17.7" y="58.8">IN2</text>
<text x="97.6" y="58.7">CC</text>
<text x="163.4" y="54.5">IN1</text>
<text x="163.9" y="58.7">CC</text>
<text x="185.6" y="56.1">IN1</text>
<text x="183" y="60.2">IN1</text>
<text x="177.3" y="72.3">VCC</text>
<text x="67.6" y="82.5">IN1</text>
<text x="70.3" y="85.5">CC</text>
<text x="96.6" y="87.7">C1</text>
<text x="177.6" y="87.4">BST1</text>
<text x="21.6" y="90.8">OUT1</text>
<text x="195.5" y="93.9">OUT1</text>
<text x="18.2" y="97.3">FF1</text>
<text x="193.5" y="100.1">OUT1</text>
<text x="47.4" y="105.1">CC</text>
<text x="29.9" y="119.2">SS1</text>
<text x="67.8" y="122.6">IN1</text>
<text x="28.9" y="132.3">T</text>
<text x="163.4" y="135.1">IN2</text>
<text x="181.8" y="136.6">IN2</text>
<text x="146" y="143">CC</text>
<text x="177.6" y="139.5">IN2</text>
<text x="67.6" y="151.2">IN1</text>
<text x="70.3" y="154">CC</text>
<text x="21.6" y="160.4">OUT2</text>
<text x="96.6" y="157.3">C2</text>
<text x="177.9" y="156.6">BST2</text>
<text x="18.2" y="166.9">FF2</text>
<text x="192.8" y="163">OUT2</text>
<text x="190.5" y="169.4">OUT2</text>
<text x="47.3" y="175.4">CC</text>
<text x="30.1" y="189.2">SS2</text>
<text x="67.6" y="193">IN1</text>
</g>
<text font-size="1.1" fill="#231f20" x="164.4" y="202.2">8616 BD</text>
</svg>
